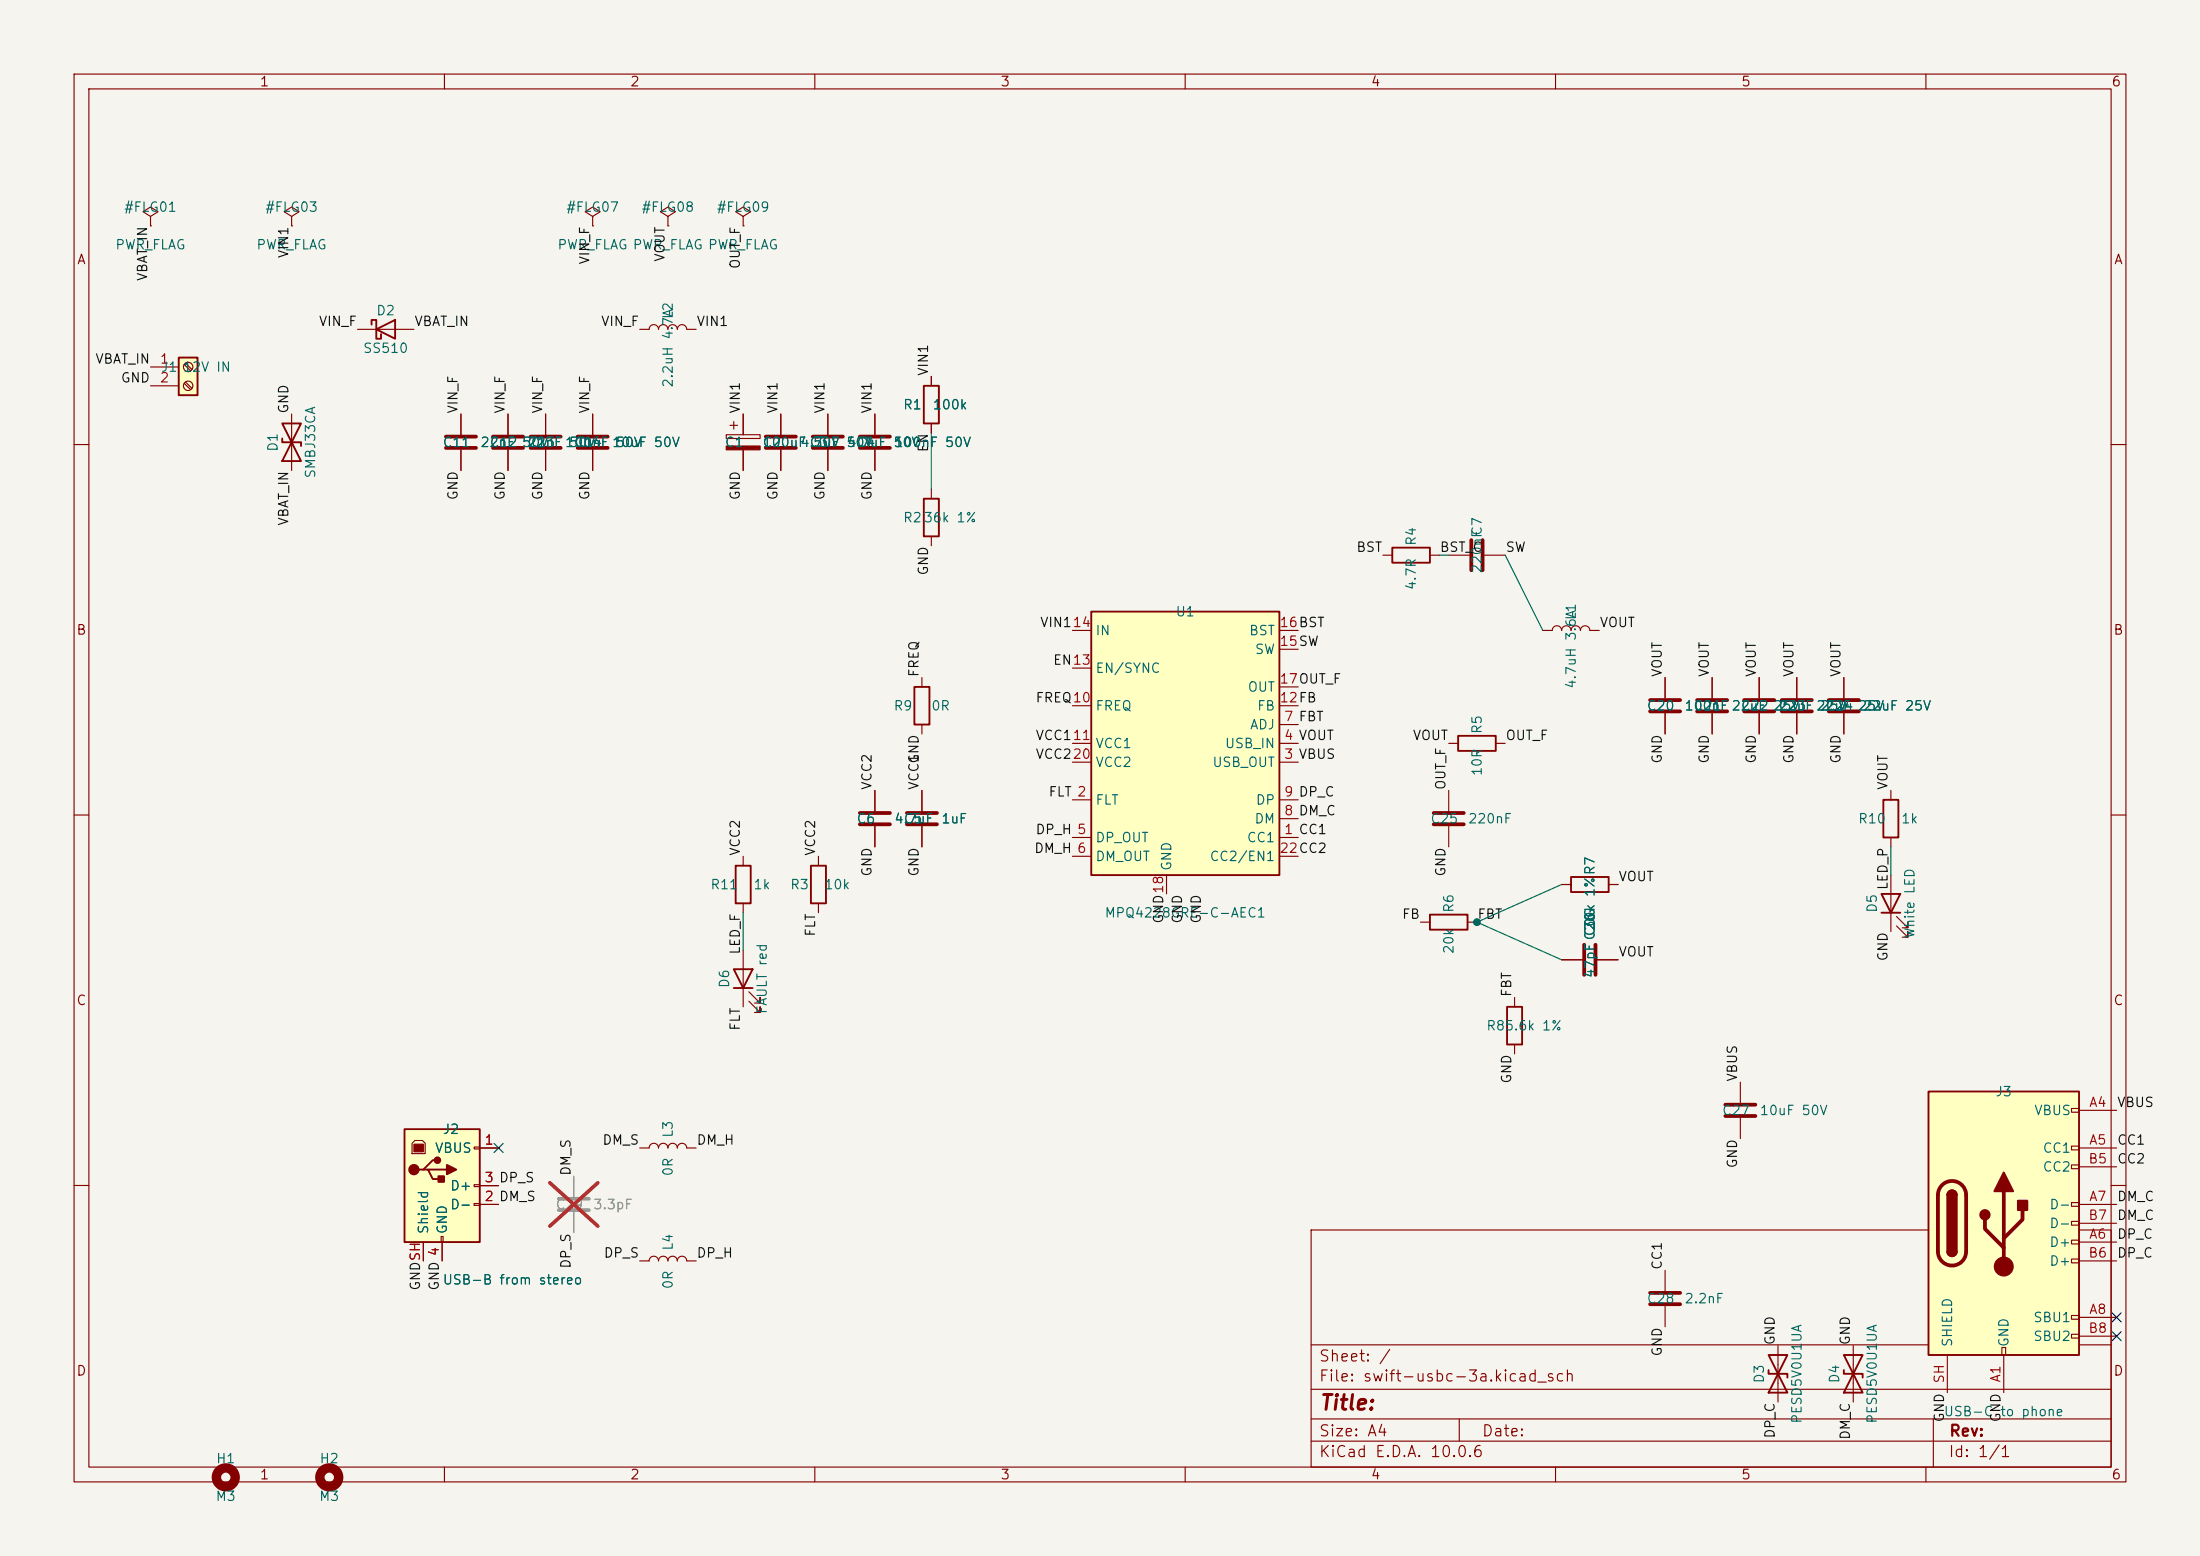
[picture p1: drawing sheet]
<svg xmlns="http://www.w3.org/2000/svg" width="297mm" height="210mm" viewBox="0 0 297 210" stroke-linecap="round" stroke-linejoin="round" font-family="sans-serif">
<path d="M0 0h297v210h-297z" fill="#f5f4ef" stroke="#f5f4ef" stroke-width=".14"/>
<g fill="none" stroke="#840000" stroke-width=".15">
<path d="M10 10h277v190h-277zM12 12h273v186h-273zM60 10v2M110 10v2M160 10v2M210 10v2M260 10v2M10 60h2M285 60h2M10 110h2M285 110h2M10 160h2"/>
<path d="M177 166h108v32h-108zM285 160h2M60 198v2M110 198v2M160 198v2M177 194.5h108M177 191.5h108M177 187.5h108M177 181.5h108M197 191.5v3M210 198v2M260 198v2"/>
<path d="M261 191.5v6.5"/>
</g>
<path d="M147.3 82.6h25.4v35.5h-25.4z" fill="#ffffc2"/>
<path d="M147.3 82.6h25.4v35.5h-25.4z" fill="none" stroke="#840000" stroke-width=".25"/>
<g fill="none" stroke="#840000" stroke-width=".15">
<path d="M73.7 55.9v2.8M80 55.9v2.8M73.7 60.7v2.8M80 60.7v2.8M144.8 95.3h2.5M144.8 90.2h2.5M144.8 85.1h2.5M172.7 97.8h2.6M172.7 95.3h2.6M172.7 85.1h2.6M172.7 87.6h2.6M172.7 92.7h2.6"/>
<path d="M144.8 113h2.5M144.8 108h2.5M144.8 102.9h2.5M144.8 100.3h2.5M144.8 115.6h2.5M157.5 118.1v2.6M172.7 113h2.6M172.7 108h2.6M172.7 102.9h2.6M172.7 100.3h2.6M172.7 115.6h2.6M172.7 110.5h2.6"/>
<path d="M86.4 154.9h1.2a.64 .64 0 0 1 .7-.6 .64 .64 0 0 1 .6 .6 .64 .64 0 0 1 .6-.6 .64 .64 0 0 1 .7 .6 .64 .64 0 0 1 .6-.6 .64 .64 0 0 1 .6 .6 .64 .64 0 0 1 .7-.6 .64 .64 0 0 1 .6 .6h1.3"/>
</g>
<path d="M75.4 161.8h4.1M75.4 163.3h4.1" fill="none" stroke="#9c9b98" stroke-width=".51"/>
<path d="M77.5 158.8v2.7M77.5 163.6v2.8" fill="none" stroke="#9c9b98" stroke-width=".15"/>
<path d="M74.2 159.6l6.5 5.9M80.7 159.6l-6.5 5.9" fill="none" stroke="#e12e31" stroke-width=".46"/>
<path d="M71.6 58.9h4.1M78 58.9h4M71.6 60.5h4.1M78 60.5h4" fill="none" stroke="#840000" stroke-width=".51"/>
<path d="M54.6 152.4h10.2v15.2h-10.2z" fill="#ffffc2"/>
<path d="M50.2 43.8v-.6h.6v2.5h.6v-.6M50.8 44.5l2.5-1.3v2.5zM99.1 130.8h2.5l-1.3 2.6zM99.1 133.4h2.5M54.6 152.4h10.2v15.2h-10.2zM57.1 157.9h.7l.6 1.2h1.3M57.8 157.9h2.5M59.1 156.6h-.7l-1.3 1.3h-.6" fill="none" stroke="#840000" stroke-width=".25"/>
<g fill="none" stroke="#840000" stroke-width=".15">
<path d="M48.3 44.5h7.6M100.3 128.3v7.6M101.1 135.1l1.5 1.6v-.8v.8h-.7M101.1 133.9l1.5 1.5v-.8v.8h-.7M55.6 154.3l.4-.4h1l.4 .4v1.4h-1.8zM64 154.8h.8v.3h-.8zM64 159.9h.8v.2h-.8zM64.8 154.9h2.5M57.1 167.6v2.6M59.6 166.9h.2v.7h-.2zM59.7 167.6v2.6M64 162.4h.8v.3h-.8z"/>
<path d="M64.8 162.6h2.5M64.8 160h2.5M224.8 171.5v2.7M224.8 176.3v2.8"/>
</g>
<path d="M55.9 154.4h1.2v1h-1.2z" fill="#840000" stroke="#840000" stroke-width=".15"/>
<g fill="#840000" stroke="#840000" stroke-width=".25">
<path d="M59.2 158.8h.7v.7h-.7z"/>
<path d="M60.3 157.2l1.3 .7-1.3 .6z"/>
<circle cx="55.9" cy="157.9" r=".63"/>
<circle cx="59.1" cy="156.6" r=".38"/>
</g>
<g fill="none" stroke="#840000" stroke-width="1.3">
<circle cx="30.5" cy="199.4" r="1.27"/>
<circle cx="44.4" cy="199.4" r="1.27"/>
</g>
<path d="M222.8 174.5h4M222.8 176h4" fill="none" stroke="#840000" stroke-width=".51"/>
<path d="M260.3 147.3h20.4v35.6h-20.4z" fill="#ffffc2"/>
<g fill="none" stroke="#840000" stroke-width=".15">
<path d="M39.4 29.2l1-.6-1-.7-1 .7 1 .6v1.3M39.4 30.5h.1M39.4 55.9v7.6M62.2 55.9v2.8M68.6 55.9v2.8M86.4 44.5h1.2a.64 .64 0 0 1 .7-.7 .64 .64 0 0 1 .6 .7 .64 .64 0 0 1 .6-.7 .64 .64 0 0 1 .7 .7 .64 .64 0 0 1 .6-.7 .64 .64 0 0 1 .6 .7 .64 .64 0 0 1 .7-.7 .64 .64 0 0 1 .6 .7h1.3M62.2 60.7v2.8M68.6 60.7v2.8M208.3 85.1h1.2a.64 .64 0 0 1 .7-.6 .64 .64 0 0 1 .6 .6 .64 .64 0 0 1 .7-.6 .64 .64 0 0 1 .6 .6 .64 .64 0 0 1 .6-.6 .64 .64 0 0 1 .7 .6 .64 .64 0 0 1 .6-.6 .64 .64 0 0 1 .6 .6h1.3M224.8 91.4v2.8M224.8 96.3v2.8M231.1 91.4v2.8"/>
<path d="M231.1 96.3v2.8M237.5 91.4v2.8M237.5 96.3v2.8M242.6 91.4v2.8M242.6 96.3v2.8M248.9 91.4v2.8M248.9 96.3v2.8M195.6 100.3h1.2M201.9 100.3h1.3M210.8 119.4h1.3M217.2 119.4h1.2M255.3 106.7v1.3"/>
<path d="M255.3 113v1.3M255.3 118.1v7.6M204.5 134.6v1.3M210.8 129.5h2.8M215.6 129.5h2.8M256 125l1.6 1.5v-.8v.8h-.8M256 123.7l1.6 1.5v-.7v.7h-.8M204.5 141v1.2M234.9 146.1v2.7M234.9 150.9v2.8M279.7 149.6h1v.5h-1zM279.7 154.7h1v.5h-1z"/>
<path d="M279.7 157.2h1v.5h-1zM280.7 149.9h5M280.7 154.9h5M280.7 157.5h5M86.4 170.2h1.2a.64 .64 0 0 1 .7-.7 .64 .64 0 0 1 .6 .7 .64 .64 0 0 1 .6-.7 .64 .64 0 0 1 .7 .7 .64 .64 0 0 1 .6-.7 .64 .64 0 0 1 .6 .7 .64 .64 0 0 1 .7-.7 .64 .64 0 0 1 .6 .7h1.3M279.7 162.3h1v.5h-1zM279.7 164.8h1v.6h-1zM279.7 167.4h1v.5h-1zM279.7 169.9h1v.5h-1zM279.7 177.5h1v.6h-1zM280.7 167.6h5M280.7 162.6h5"/>
<path d="M280.7 177.8h5M280.7 170.2h5M280.7 165.1h5M240 181.6v7.6M250.2 181.6v7.6M262.9 182.9v5.1M270.3 181.9h.5v1h-.5zM270.5 182.9v5.1M279.7 180.1h1v.5h-1zM280.7 180.3h5"/>
</g>
<g fill="none" stroke="#840000" stroke-width=".25">
<path d="M38.1 57.2h2.5l-2.5 5h2.5zM38.1 59.2v.5h2.5v.5M196.8 99.3h5.1v2h-5.1zM212.1 118.4h5.1v2h-5.1zM254.3 108h2v5h-2zM203.5 135.9h2v5.1h-2zM254 120.7h2.5l-1.2 2.5zM254 123.2h2.5M260.3 147.3h20.4v35.6h-20.4zM262.9 161.3a.64 .64 0 0 1 .6-.6 .64 .64 0 0 1 .7 .6M262.9 168.9a.64 .64 0 0 0 .6 .6 .64 .64 0 0 0 .7-.6M238.8 182.9h2.5l-2.5 5.1h2.5z"/>
<path d="M238.8 184.9v.5h2.5v.5M248.9 182.9h2.6l-2.6 5.1h2.6zM248.9 184.9v.5h2.6v.5"/>
</g>
<g fill="none" stroke="#840000" stroke-width=".51">
<path d="M60.2 58.9h4.1M66.5 58.9h4.1M60.2 60.5h4.1M66.5 60.5h4.1M222.8 94.5h4M222.8 96h4M229.1 94.5h4.1M229.1 96h4.1M235.5 94.5h4M235.5 96h4M240.5 94.5h4.1M240.5 96h4.1"/>
<path d="M246.9 94.5h4.1M246.9 96h4.1M213.9 127.5v4.1M215.4 127.5v4.1M232.9 149.1h4.1M232.9 150.6h4.1M262.2 160a1.91 1.91 0 0 1 2-.5 1.91 1.91 0 0 1 1.2 1.8v7.6a1.91 1.91 0 0 1-1.9 1.9 1.91 1.91 0 0 1-1.9-1.9v-7.6a1.9 1.9 0 0 1 .6-1.3zM268 164.6v1.3l2.5 2.5M270.5 160.8v10.1M273 163.3v1.3l-2.5 2.5"/>
</g>
<g fill="#840000" stroke="#840000" stroke-width=".25">
<path d="M262.9 161.3h1.3v7.6h-1.3z"/>
<path d="M263.1 160.8a.64 .64 0 0 1 .7-.1 .64 .64 0 0 1 .4 .6h-1.3z"/>
<path d="M262.9 168.9h1.3a.64 .64 0 0 1-.7 .6 .64 .64 0 0 1-.6-.6z"/>
<path d="M270.5 158.2l1.3 2.6h-2.6z"/>
<path d="M272.4 162.1h1.3v1.2h-1.3z"/>
<circle cx="268" cy="164" r=".63"/>
</g>
<circle cx="270.5" cy="170.9" r="1.27" fill="#840000" stroke="#840000" stroke-width=".15"/>
<path d="M24.1 48.3h2.6v5h-2.6z" fill="#ffffc2"/>
<path d="M24.1 48.3h2.6v5h-2.6zM124.7 52.1h2v5.1h-2zM124.7 67.3h2v5.1h-2zM188 73.9h5v2h-5zM123.4 92.7h2.1v5.1h-2.1zM99.3 116.8h2v5.1h-2zM109.5 116.8h2v5.1h-2zM193 123.4h5.1v2.1h-5.1z" fill="none" stroke="#840000" stroke-width=".25"/>
<g fill="none" stroke="#840000" stroke-width=".15">
<path d="M20.3 29.2l1-.6-1-.7-1 .7 1 .6v1.3M20.3 30.5h.1M80 29.2l1-.6-1-.7-1 .7 1 .6v1.3M80 30.5h.1M90.2 29.2l1-.6-1-.7-1 .7 1 .6v1.3M90.2 30.5h.1M100.3 29.2l1-.6-1-.7-1 .7 1 .6v1.3M100.3 30.5h.1M20.3 49.5h3.8M20.3 52.1h3.8M24.9 49.2l.8 .8M24.9 51.7l.8 .9"/>
<path d="M25 49l.9 .9M25 51.6l.9 .8M62.2 55.9v2.8M68.6 55.9v2.8M73.7 55.9v2.8M80 55.9v2.8M98 58.7h4.6v.5h-4.6zM98.6 57.4h1M99.1 56.9v1M100.3 55.9v2.8M105.4 55.9v2.8M111.8 55.9v2.8"/>
<path d="M118.1 55.9v2.8M125.7 50.8v1.3M125.7 57.2v1.2M62.2 60.7v2.8M68.6 60.7v2.8M73.7 60.7v2.8M80 60.7v2.8M100.3 60.7v2.8M105.4 60.7v2.8M111.8 60.7v2.8M118.1 60.7v2.8M125.7 66v1.3"/>
<path d="M125.7 72.4v1.3M186.7 74.9h1.3M193 74.9h1.3M195.6 74.9h2.8M200.4 74.9h2.8M124.5 91.4v1.3M124.5 97.8v1.3M224.8 91.4v2.8M224.8 96.3v2.8M231.1 91.4v2.8M231.1 96.3v2.8M237.5 91.4v2.8"/>
<path d="M237.5 96.3v2.8M242.6 91.4v2.8M242.6 96.3v2.8M248.9 91.4v2.8M248.9 96.3v2.8M100.3 115.6v1.2M110.5 115.6v1.2M118.1 106.7v2.8M118.1 111.5v2.8M124.5 106.7v2.8M124.5 111.5v2.8M195.6 106.7v2.8"/>
<path d="M195.6 111.5v2.8M210.8 119.4h1.3M217.2 119.4h1.2M100.3 121.9v1.3M110.5 121.9v1.3M191.8 124.5h1.2M198.1 124.5h1.3M210.8 129.5h2.8M215.6 129.5h2.8M64.8 154.9h2.5M57.1 167.6v2.6M59.7 167.6v2.6"/>
<path d="M64.8 162.6h2.5M64.8 160h2.5"/>
<circle cx="25.4" cy="52.1" r=".63"/>
<circle cx="25.4" cy="49.5" r=".63"/>
</g>
<g fill="none" stroke="#840000" stroke-width=".51">
<path d="M103.4 58.9h4M109.7 58.9h4.1M116.1 58.9h4M103.4 60.5h4M109.7 60.5h4.1M116.1 60.5h4M198.6 72.9v4.1M200.2 72.9v4.1M116.1 109.7h4M116.1 111.3h4M122.4 109.7h4.1M122.4 111.3h4.1"/>
<path d="M193.5 109.7h4.1M193.5 111.3h4.1"/>
</g>
<path d="M98 60.2h4.6v.5h-4.6z" fill="#840000" stroke="#840000" stroke-width=".15"/>
<path d="M125.7 58.4v7.6M194.3 74.9h1.3M203.2 74.9l5.1 10.2M210.8 119.4l-11.4 5.1 11.4 5M255.3 114.3v3.8M100.3 123.2v5.1" fill="none" stroke="#009600" stroke-width=".15"/>
<path d="M66.7 154.3l1.2 1.2M67.9 154.3l-1.2 1.2M285.1 179.7l1.3 1.2M285.1 177.2l1.3 1.2M286.4 179.7l-1.3 1.2M286.4 177.2l-1.3 1.2" fill="none" stroke="#000084" stroke-width=".15"/>
<path d="M77.5 158.8v2.7M77.5 163.6v2.8" fill="none" stroke="#9c9b98" stroke-width=".15"/>
<path d="M74.2 159.6l6.5 5.9M80.7 159.6l-6.5 5.9" fill="none" stroke="#e12e31" stroke-width=".46"/>
<circle cx="199.4" cy="124.5" r=".46" fill="#009600" stroke="#009600" stroke-width=".14"/>
<text font-size="2" fill="#840000" x="178" y="190.8">Title:</text>
<g font-size="1.5" fill="#840000">
<text x="178" y="184.1">Sheet: /</text>
<text x="178" y="186.8">File: swift-usbc-3a.kicad_sch</text>
<text x="178" y="197">KiCad E.D.A. 10.0.6</text>
<text x="178" y="194.2">Size: A4</text>
<text x="200" y="194.2">Date:</text>
<text x="263" y="197">Id: 1/1</text>
<text x="263" y="194.2">Rev:</text>
</g>
<g font-size="1.3" fill="#840000">
<text x="35" y="12">1</text>
<text x="85" y="12">2</text>
<text x="135" y="12">3</text>
<text x="185" y="12">4</text>
<text x="235" y="12">5</text>
<text x="285" y="12">6</text>
<text x="10.3" y="36">A</text>
<text x="285.3" y="36">A</text>
<text x="10.2" y="86">B</text>
<text x="285.2" y="86">B</text>
<text x="10.2" y="136">C</text>
<text x="285.2" y="136">C</text>
<text x="10.2" y="186">D</text>
<text x="285.2" y="186">D</text>
<text x="35" y="200">1</text>
<text x="85" y="200">2</text>
<text x="135" y="200">3</text>
<text x="185" y="200">4</text>
<text x="235" y="200">5</text>
<text x="285" y="200">6</text>
</g>
<g font-size="1.3" fill="#006464">
<text x="16.7" y="28.9">#FLG01</text>
<text x="35.7" y="28.9">#FLG03</text>
<text x="76.3" y="28.9">#FLG07</text>
<text x="86.5" y="28.9">#FLG08</text>
<text x="96.7" y="28.9">#FLG09</text>
<text x="15.5" y="34">PWR_FLAG</text>
<text x="34.5" y="34">PWR_FLAG</text>
<text x="75.2" y="34">PWR_FLAG PWR_FLAG PWR_FLAG</text>
<text x="48.9" y="48">SS510</text>
<text x="50.7" y="42.9">D2</text>
<text x="91.1" y="43.2" transform="rotate(-90 91.1 43.2)">L2</text>
<text x="21.6" y="50.5">J1</text>
<text x="24.6" y="50.5">12V IN</text>
<text x="91.1" y="52.4" transform="rotate(-90 91.1 52.4)">2.2uH 4.7A</text>
<text x="121.8" y="55.6">R1</text>
<text x="125.8" y="55.6">100k</text>
<text x="37.8" y="61.1" transform="rotate(-90 37.8 61.1)">D1</text>
<text x="42.9" y="64.7" transform="rotate(-90 42.9 64.7)">SMBJ33CA</text>
<text x="59.7" y="60.7">C11</text>
<text x="64.8" y="60.7">22nF 50V</text>
<text x="66" y="60.7">C12</text>
<text x="71.1" y="60.7">C13</text>
<text x="71.1" y="60.7">22nF 100nF 10uF 50V</text>
<text x="76.7" y="60.7">50V</text>
<text x="77.5" y="60.7">C14</text>
<text x="83" y="60.7">50V</text>
<text x="97.8" y="60.7">C1</text>
<text x="102.9" y="60.7">100uF C3</text>
<text x="102.9" y="60.7">C2</text>
<text x="107.9" y="60.7">4.7uF 50V</text>
<text x="109.7" y="60.7">50V 4.7uF 50V</text>
<text x="115.6" y="60.7">C4</text>
<text x="120.6" y="60.7">100nF 50V</text>
<text x="121.8" y="70.8">R236k 1%</text>
<text x="191.5" y="73.8" transform="rotate(-90 191.5 73.8)">R4</text>
<text x="200.4" y="77.5" transform="rotate(-90 200.4 77.5)">220nF</text>
<text x="200.4" y="72.4" transform="rotate(-90 200.4 72.4)">C7</text>
<text x="158.6" y="83.5">U1</text>
<text x="191.5" y="79.7" transform="rotate(-90 191.5 79.7)">4.7R</text>
<text x="213.1" y="83.8" transform="rotate(-90 213.1 83.8)">L1</text>
<text x="147.8" y="86.1">IN</text>
<text x="168.5" y="86.1">BST</text>
<text x="169.3" y="88.6">SW</text>
<text x="147.8" y="91.1">EN/SYNC</text>
<text x="168.4" y="93.7">OUT</text>
<text x="213.1" y="93" transform="rotate(-90 213.1 93)">4.7uH 3.6A</text>
<text x="120.6" y="96.2">R9</text>
<text x="125.6" y="96.2">0R</text>
<text x="147.8" y="96.2">FREQ</text>
<text x="147.8" y="101.3">VCC1</text>
<text x="165.3" y="101.3">USB_IN</text>
<text x="168.7" y="98.8">ADJ</text>
<text x="169.6" y="96.2">FB</text>
<text x="200.4" y="99.2" transform="rotate(-90 200.4 99.2)">R5</text>
<text x="222.2" y="96.2">C20</text>
<text x="227.3" y="96.2">100nF 22uF 25VuF 22uF 25V</text>
<text x="227.3" y="96.2">100nF 22uF 25V3</text>
<text x="228.6" y="96.2">C21</text>
<text x="234.9" y="96.2">C22</text>
<text x="240" y="96.2">22uF 22uF 25V</text>
<text x="240" y="96.2">C</text>
<text x="240" y="96.2">C23</text>
<text x="240" y="96.2">2</text>
<text x="245.6" y="96.2">25V</text>
<text x="246.4" y="96.2">C24</text>
<text x="251.4" y="96.2">22uF 25V</text>
<text x="147.8" y="103.8">VCC2</text>
<text x="163.6" y="103.8">USB_OUT</text>
<text x="200.4" y="104.8" transform="rotate(-90 200.4 104.8)">10R</text>
<text x="115.6" y="111.5">C6</text>
<text x="120.6" y="111.5">4.7uF 1uF</text>
<text x="121.9" y="111.5">C5</text>
<text x="147.8" y="108.9">FLT</text>
<text x="147.8" y="114">DP_OUT</text>
<text x="168.2" y="114">CC1</text>
<text x="169.3" y="111.5">DM</text>
<text x="169.4" y="108.9">DP</text>
<text x="193" y="111.5">C25</text>
<text x="198.1" y="111.5">220nF</text>
<text x="250.8" y="111.5">R10</text>
<text x="256.6" y="111.5">1k</text>
<text x="147.8" y="116.5">DM_OUT</text>
<text x="158.4" y="117.6" transform="rotate(-90 158.4 117.6)">GND</text>
<text x="163.2" y="116.5">CC2/EN1</text>
<text x="215.6" y="118.2" transform="rotate(-90 215.6 118.2)">R7</text>
<text x="95.8" y="120.3">R11</text>
<text x="101.6" y="120.3">1k</text>
<text x="106.6" y="120.3">R3</text>
<text x="111.2" y="120.3">10k</text>
<text x="149" y="124.2">MPQ4228GRE-C-AEC1</text>
<text x="196.5" y="123.3" transform="rotate(-90 196.5 123.3)">R6</text>
<text x="215.6" y="125.6" transform="rotate(-90 215.6 125.6)">30k 1%</text>
<text x="253.7" y="123.3" transform="rotate(-90 253.7 123.3)">D5</text>
<text x="196.5" y="128.9" transform="rotate(-90 196.5 128.9)">20k</text>
<text x="215.6" y="126.5" transform="rotate(-90 215.6 126.5)">C0G</text>
<text x="258.8" y="126.8" transform="rotate(-90 258.8 126.8)">White LED</text>
<text x="98.8" y="133.4" transform="rotate(-90 98.8 133.4)">D6</text>
<text x="103.8" y="137" transform="rotate(-90 103.8 137)">FAULT red</text>
<text x="215.6" y="132.1" transform="rotate(-90 215.6 132.1)">47pF C26</text>
<text x="200.6" y="139.4">R85.6k 1%</text>
<text x="269.3" y="148.3">J3</text>
<text x="58.6" y="155.9">VBUS</text>
<text x="59.7" y="153.4">J2</text>
<text x="91.1" y="153.6" transform="rotate(-90 91.1 153.6)">L3</text>
<text x="232.4" y="150.8">C27</text>
<text x="237.5" y="150.8">10uF 50V</text>
<text x="274.5" y="150.8">VBUS</text>
<text x="275.7" y="155.9">CC1</text>
<text x="60.7" y="161">D+</text>
<text x="91.1" y="158.8" transform="rotate(-90 91.1 158.8)">0R</text>
<text x="275.7" y="158.4">CC2</text>
<text x="58.1" y="166.7" transform="rotate(-90 58.1 166.7)">Shield</text>
<text x="60.7" y="166.7" transform="rotate(-90 60.7 166.7)">GND</text>
<text x="60.7" y="163.5">D-</text>
<text x="276.6" y="163.5">D-</text>
<text x="276.6" y="166.1">D-</text>
<text x="59.7" y="173.7">USB-B from stereo</text>
<text x="91.1" y="168.9" transform="rotate(-90 91.1 168.9)">L4</text>
<text x="276.6" y="168.6">D+</text>
<text x="276.6" y="171.1">D+</text>
<text x="91.1" y="174.1" transform="rotate(-90 91.1 174.1)">0R</text>
<text x="222.2" y="176.2">C28</text>
<text x="227.3" y="176.2">2.2nF</text>
<text x="274.4" y="178.8">SBU1</text>
<text x="263.9" y="181.9" transform="rotate(-90 263.9 181.9)">SHIELD</text>
<text x="271.5" y="181.9" transform="rotate(-90 271.5 181.9)">GND</text>
<text x="274.4" y="181.3">SBU2</text>
<text x="238.5" y="186.8" transform="rotate(-90 238.5 186.8)">D3</text>
<text x="248.6" y="186.8" transform="rotate(-90 248.6 186.8)">D4</text>
<text x="262.3" y="191.5">USB-C to phone</text>
<text x="29.1" y="197.8">H1</text>
<text x="43.1" y="197.8">H2</text>
<text x="243.5" y="192.2" transform="rotate(-90 243.5 192.2)">PESD5V0U1UA</text>
<text x="253.7" y="192.2" transform="rotate(-90 253.7 192.2)">PESD5V0U1UA</text>
<text x="29" y="202.9">M3</text>
<text x="43" y="202.9">M3</text>
</g>
<g font-size="1.3" fill="#0f0f0f">
<text x="39.2" y="34.9" transform="rotate(-90 39.2 34.9)">VIN1</text>
<text x="79.9" y="35.8" transform="rotate(-90 79.9 35.8)">VIN_F</text>
<text x="90" y="35.4" transform="rotate(-90 90 35.4)">VOUT</text>
<text x="20.2" y="38" transform="rotate(-90 20.2 38)">VBAT_IN</text>
<text x="100.2" y="36.4" transform="rotate(-90 100.2 36.4)">OUT_F</text>
<text x="43" y="44.3">VIN_F</text>
<text x="55.9" y="44.3">VBAT_IN</text>
<text x="81.1" y="44.3">VIN_F</text>
<text x="94" y="44.3">VIN1</text>
<text x="12.8" y="49.4">VBAT_IN</text>
<text x="16.2" y="51.9">GND</text>
<text x="125.6" y="50.8" transform="rotate(-90 125.6 50.8)">VIN1</text>
<text x="39.2" y="55.9" transform="rotate(-90 39.2 55.9)">GND</text>
<text x="62.1" y="55.9" transform="rotate(-90 62.1 55.9)">VIN_F</text>
<text x="68.5" y="55.9" transform="rotate(-90 68.5 55.9)">VIN_F</text>
<text x="73.5" y="55.9" transform="rotate(-90 73.5 55.9)">VIN_F</text>
<text x="79.9" y="55.9" transform="rotate(-90 79.9 55.9)">VIN_F</text>
<text x="100.2" y="55.9" transform="rotate(-90 100.2 55.9)">VIN1</text>
<text x="105.3" y="55.9" transform="rotate(-90 105.3 55.9)">VIN1</text>
<text x="111.6" y="55.9" transform="rotate(-90 111.6 55.9)">VIN1</text>
<text x="118" y="55.9" transform="rotate(-90 118 55.9)">VIN1</text>
<text x="125.6" y="61.1" transform="rotate(-90 125.6 61.1)">EN</text>
<text x="39.2" y="71" transform="rotate(-90 39.2 71)">VBAT_IN</text>
<text x="62.1" y="67.6" transform="rotate(-90 62.1 67.6)">GND</text>
<text x="68.5" y="67.6" transform="rotate(-90 68.5 67.6)">GND</text>
<text x="73.5" y="67.6" transform="rotate(-90 73.5 67.6)">GND</text>
<text x="79.9" y="67.6" transform="rotate(-90 79.9 67.6)">GND</text>
<text x="100.2" y="67.6" transform="rotate(-90 100.2 67.6)">GND</text>
<text x="105.3" y="67.6" transform="rotate(-90 105.3 67.6)">GND</text>
<text x="111.6" y="67.6" transform="rotate(-90 111.6 67.6)">GND</text>
<text x="118" y="67.6" transform="rotate(-90 118 67.6)">GND</text>
<text x="125.6" y="77.8" transform="rotate(-90 125.6 77.8)">GND</text>
<text x="183" y="74.8">BST</text>
<text x="194.3" y="74.8">BST_C</text>
<text x="203.2" y="74.8">SW</text>
<text x="140.3" y="85">VIN114</text>
<text x="215.9" y="85">VOUT</text>
<text x="124.3" y="91.5" transform="rotate(-90 124.3 91.5)">FREQ</text>
<text x="139.7" y="95.1">FREQ10</text>
<text x="142.1" y="90">EN13</text>
<text x="224.7" y="91.5" transform="rotate(-90 224.7 91.5)">VOUT</text>
<text x="231" y="91.5" transform="rotate(-90 231 91.5)">VOUT</text>
<text x="237.4" y="91.5" transform="rotate(-90 237.4 91.5)">VOUT</text>
<text x="242.4" y="91.5" transform="rotate(-90 242.4 91.5)">VOUT</text>
<text x="248.8" y="91.5" transform="rotate(-90 248.8 91.5)">VOUT</text>
<text x="139.7" y="100.2">VCC111</text>
<text x="190.6" y="100.2">VOUT</text>
<text x="203.2" y="100.2">OUT_F</text>
<text x="118" y="106.7" transform="rotate(-90 118 106.7)">VCC2</text>
<text x="124.3" y="106.7" transform="rotate(-90 124.3 106.7)">VCC1</text>
<text x="124.3" y="103.2" transform="rotate(-90 124.3 103.2)">GND</text>
<text x="139.7" y="102.7">VCC220</text>
<text x="141.5" y="107.8">FLT 2</text>
<text x="195.5" y="106.7" transform="rotate(-90 195.5 106.7)">OUT_F</text>
<text x="224.7" y="103.2" transform="rotate(-90 224.7 103.2)">GND</text>
<text x="231" y="103.2" transform="rotate(-90 231 103.2)">GND</text>
<text x="237.4" y="103.2" transform="rotate(-90 237.4 103.2)">GND</text>
<text x="242.4" y="103.2" transform="rotate(-90 242.4 103.2)">GND</text>
<text x="248.8" y="103.2" transform="rotate(-90 248.8 103.2)">GND</text>
<text x="255.1" y="106.7" transform="rotate(-90 255.1 106.7)">VOUT</text>
<text x="139.7" y="112.9">DP_H 5</text>
<text x="100.2" y="115.6" transform="rotate(-90 100.2 115.6)">VCC2</text>
<text x="110.4" y="115.6" transform="rotate(-90 110.4 115.6)">VCC2</text>
<text x="118" y="118.4" transform="rotate(-90 118 118.4)">GND</text>
<text x="124.3" y="118.4" transform="rotate(-90 124.3 118.4)">GND</text>
<text x="139.5" y="115.4">DM_H 6</text>
<text x="195.5" y="118.4" transform="rotate(-90 195.5 118.4)">GND</text>
<text x="218.4" y="119.3">VOUT</text>
<text x="157.4" y="124.7" transform="rotate(-90 157.4 124.7)">GND18</text>
<text x="159.9" y="124.7" transform="rotate(-90 159.9 124.7)">GND</text>
<text x="162.4" y="124.7" transform="rotate(-90 162.4 124.7)">GND</text>
<text x="189.2" y="124.3">FB</text>
<text x="199.4" y="124.3">FBT</text>
<text x="255.1" y="120.2" transform="rotate(-90 255.1 120.2)">LED_P</text>
<text x="100.2" y="128.9" transform="rotate(-90 100.2 128.9)">LED_F</text>
<text x="110.4" y="126.5" transform="rotate(-90 110.4 126.5)">FLT</text>
<text x="218.4" y="129.4">VOUT</text>
<text x="255.1" y="129.8" transform="rotate(-90 255.1 129.8)">GND</text>
<text x="204.3" y="134.6" transform="rotate(-90 204.3 134.6)">FBT</text>
<text x="100.2" y="139.2" transform="rotate(-90 100.2 139.2)">FLT</text>
<text x="204.3" y="146.3" transform="rotate(-90 204.3 146.3)">GND</text>
<text x="234.8" y="146.1" transform="rotate(-90 234.8 146.1)">VBUS</text>
<text x="285.7" y="149.7">VBUS</text>
<text x="81.2" y="154.8">DM_S</text>
<text x="94" y="154.8">DM_H</text>
<text x="285.7" y="154.8">CC1</text>
<text x="77.3" y="158.8" transform="rotate(-90 77.3 158.8)">DM_S</text>
<text x="234.8" y="157.8" transform="rotate(-90 234.8 157.8)">GND</text>
<text x="285.7" y="157.4">CC2</text>
<text x="285.7" y="162.4">DM_C</text>
<text x="285.7" y="165">DM_C</text>
<text x="285.7" y="167.5">DP_C</text>
<text x="77.3" y="171.3" transform="rotate(-90 77.3 171.3)">DP_S</text>
<text x="81.4" y="170.1">DP_S</text>
<text x="94" y="170.1">DP_H</text>
<text x="224.7" y="171.5" transform="rotate(-90 224.7 171.5)">CC1</text>
<text x="285.7" y="170.1">DP_C</text>
<text x="57" y="174.3" transform="rotate(-90 57 174.3)">GNDSH</text>
<text x="59.6" y="174.3" transform="rotate(-90 59.6 174.3)">GND 4</text>
<text x="224.7" y="183.2" transform="rotate(-90 224.7 183.2)">GND</text>
<text x="239.9" y="181.6" transform="rotate(-90 239.9 181.6)">GND</text>
<text x="250.1" y="181.6" transform="rotate(-90 250.1 181.6)">GND</text>
<text x="239.9" y="194.2" transform="rotate(-90 239.9 194.2)">DP_C</text>
<text x="250.1" y="194.4" transform="rotate(-90 250.1 194.4)">DM_C</text>
<text x="262.8" y="192.1" transform="rotate(-90 262.8 192.1)">GND</text>
<text x="270.4" y="192.1" transform="rotate(-90 270.4 192.1)">GND</text>
</g>
<g font-size="1.3" fill="#a90000">
<text x="21.5" y="49.4">1</text>
<text x="21.5" y="51.9">2</text>
<text x="172.7" y="87.5">15SW</text>
<text x="172.7" y="85">16BST</text>
<text x="172.7" y="95.1">12FB</text>
<text x="172.7" y="92.6">17OUT_F</text>
<text x="173.3" y="100.2">4 VOUT</text>
<text x="173.3" y="97.7">7 FBT</text>
<text x="173.3" y="102.7">3 VBUS</text>
<text x="173.3" y="107.8">9 DP_C</text>
<text x="173.3" y="112.9">1 CC1</text>
<text x="173.3" y="110.4">8 DM_C</text>
<text x="172.7" y="115.4">22CC2</text>
<text x="281.9" y="149.7">A4</text>
<text x="65.3" y="154.8">1</text>
<text x="281.9" y="154.8">A5</text>
<text x="65.3" y="159.9">3 DP_S</text>
<text x="65.3" y="159.9">3</text>
<text x="281.8" y="157.3">B5</text>
<text x="65.3" y="162.4">2 DM_S</text>
<text x="65.3" y="162.4">2</text>
<text x="281.8" y="165">B7</text>
<text x="281.9" y="167.5">A6</text>
<text x="281.9" y="162.4">A7</text>
<text x="57" y="170.3" transform="rotate(-90 57 170.3)">SH</text>
<text x="59.6" y="169.6" transform="rotate(-90 59.6 169.6)">4</text>
<text x="281.8" y="170">B6</text>
<text x="281.9" y="177.7">A8</text>
<text x="281.8" y="180.2">B8</text>
<text x="262.8" y="186.8" transform="rotate(-90 262.8 186.8)">SH</text>
<text x="270.4" y="186.7" transform="rotate(-90 270.4 186.7)">A1</text>
</g>
<g font-size="1.3" fill="#939391">
<text x="74.9" y="163.5">C29</text>
<text x="80" y="163.5">3.3pF</text>
</g>
</svg>
